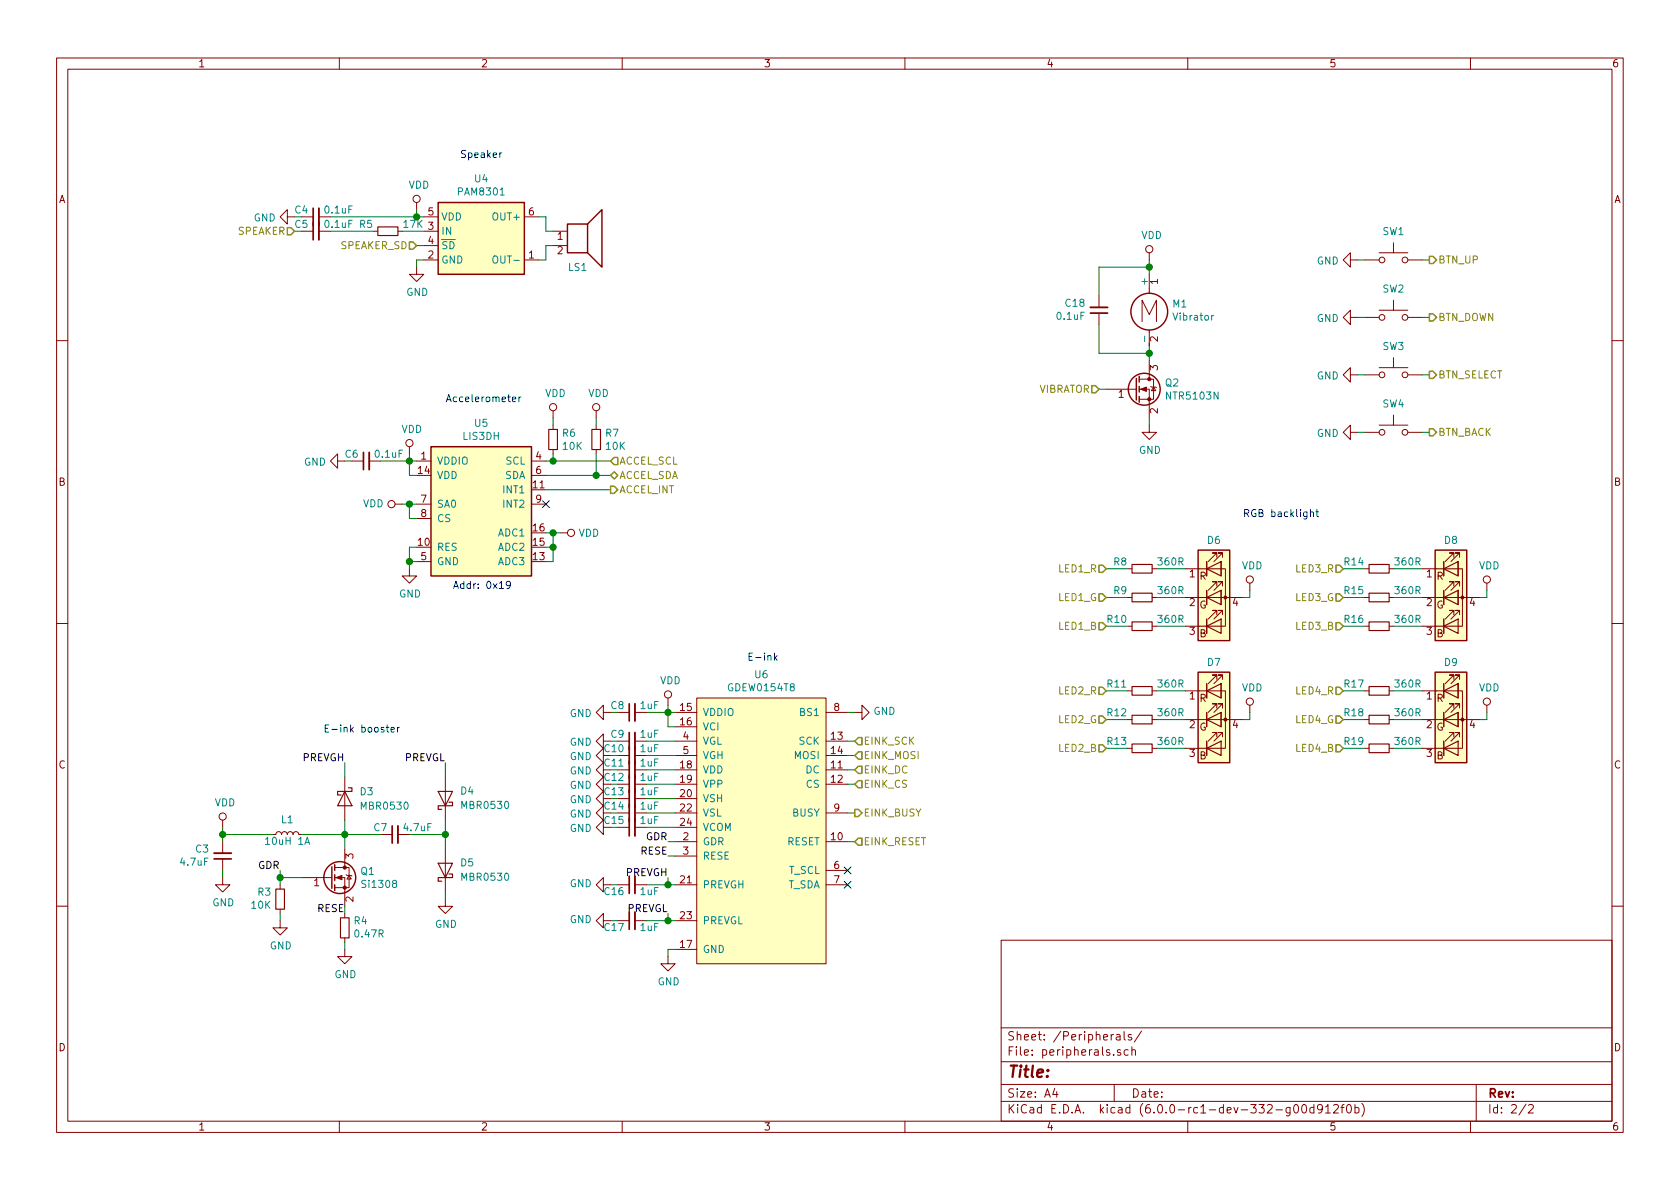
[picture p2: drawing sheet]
<svg xmlns="http://www.w3.org/2000/svg" width="297mm" height="210mm" viewBox="0 0 297 210" stroke-linecap="round" stroke-linejoin="round" font-family="sans-serif">
<g fill="none" stroke="#840000" stroke-width=".18">
<path d="M10 10.3h277v189.9h-277zM12 12.2h273v186.1h-273zM60 10.3v1.9M110 10.3v1.9M160 10.3v1.9M210 10.3v1.9M260 10.3v1.9M50.8 38.3v-1.2l-1.3 1.2 1.3 1.3v-1.3h1.3M53.3 38.3h2.1M56.4 38.3h2M73.7 35.8v1.3M74.9 38.3h2.6"/>
<path d="M92.7 38.3h2.5M53.3 40.9h2.1M56.4 40.9h2M66 40.9h.8M70.4 40.9h.7M73.7 47.2v1.3h1.2l-1.2 1.3-1.3-1.3h1.3M74.9 40.9h2.6M74.9 43.4h2.6M74.9 46h2.6M92.7 46h2.5M97.8 40.9h2.5M97.8 43.4h2.5"/>
<path d="M194.3 52.3v2.1M194.3 55.4v2M201.9 56.9v-3.8l1.3 2.5 1.3-2.5v3.8M203.2 44.7v1.3M203.2 48.5v3.4M203.2 58.4v2.8M238.8 46v-1.3l-1.3 1.3 1.3 1.2v-1.2h1.2M238.8 56.1v-1.2l-1.3 1.2 1.3 1.3v-1.3h1.2M241.3 46h2.5M241.3 56.1h2.5M243.8 44.7h5.1M243.8 54.9h5.1"/>
<path d="M246.4 42.9v1.8M246.4 53.1v1.8M248.9 46h2.6M248.9 56.1h2.6M10 60.2h2M72.4 79v1.3M97.8 72.6v1.3M97.8 75.2v.7M97.8 79.5v.8M105.4 72.6v1.3M105.4 75.2v.7M105.4 79.5v.8"/>
<path d="M195.6 68.8h5.3M201.4 68.8h1.8v5.1M201.4 67.1h1.8M203.2 67.1h.8v3.5h-2.6M203.2 75.2v1.2h1.3l-1.3 1.3-1.3-1.3h1.3M203.2 63.7v3.4M203.5 68.3l.1 .1h.7l.2 .2M204 68.4l.3 .7h-.7zM238.8 66.3v-1.3l-1.3 1.3 1.3 1.3v-1.3h1.2M238.8 76.4v-1.2l-1.3 1.2 1.3 1.3v-1.3h1.2M241.3 66.3h2.5M241.3 76.4h2.5"/>
<path d="M243.8 65h5.1M243.8 75.2h5.1M246.4 63.2v1.8M246.4 73.4v1.8M248.9 66.3h2.6M248.9 76.4h2.6M285 60.2h2M59.7 81.5v-1.2l-1.3 1.2 1.3 1.3v-1.3h1.3M62.2 81.5h2.1M65.3 81.5h2M69.8 89.1h1.3M73.7 81.5h2.5"/>
<path d="M73.7 99.3h2.5M73.7 89.1h2.5M73.7 91.7h2.5M94 81.5h2.5M94 84.1h2.5M94 89.1h2.5M99.1 94.2h1.2M213.4 99.3v2.5M215.1 98.5v-.7h-.7h.7l-1.5 1.5M215.9 99.3v2.5zM215.9 99.3h.1M216.2 98.5v-.7h-.8h.8l-1.6 1.5"/>
<path d="M255.3 99.3v2.5M257 98.5v-.7h-.7h.7l-1.5 1.5M257.8 99.3v2.5zM257.8 99.3h.1M258.1 98.5v-.7h-.8h.8l-1.6 1.5M10 110.3h2M72.4 100.6v1.2h1.3l-1.3 1.3-1.3-1.3h1.3M199.4 110.7h.8M199.4 105.7h.8M199.4 100.6h.8M203.7 110.7h.8M203.7 105.7h.8"/>
<path d="M203.7 100.6h.8M209.5 100.6h7.2v10.1h-7.2M209.5 105.7h10.2M213.4 104.4v2.5M213.4 109.5v2.5M215.1 108.7v-.8h-.7h.7l-1.5 1.6M215.1 103.6v-.7h-.7h.7l-1.5 1.5M215.9 104.4v2.5zM215.9 104.4h.1M216.2 108.7v-.8h-.8h.8l-1.6 1.6M216.2 103.6v-.7h-.8h.8l-1.6 1.5M221 103.1v1.3"/>
<path d="M241.3 110.7h.8M241.3 105.7h.8M241.3 100.6h.8M245.6 110.7h.8M245.6 105.7h.8M245.6 100.6h.8M251.5 100.6h7.1v10.1h-7.1M251.5 105.7h10.1M255.3 104.4v2.5M255.3 109.5v2.5M257 108.7v-.8h-.7h.7l-1.5 1.6M257 103.6v-.7h-.7h.7l-1.5 1.5"/>
<path d="M257.8 104.4v2.5zM257.8 104.4h.1M258.1 108.7v-.8h-.8h.8l-1.6 1.6M258.1 103.6v-.7h-.8h.8l-1.6 1.5M262.9 103.1v1.3M285 110.3h2M61 137.4v7.6M78.7 137.4v7.6M106.7 131.1v-1.3l-1.3 1.3 1.3 1.2v-1.2h1.2M106.7 133.6v-1.3l-1.3 1.3 1.3 1.3v-1.3h1.2M106.7 126v-1.3l-1.3 1.3 1.3 1.2v-1.2h1.2M106.7 136.1v-1.2l-1.3 1.2 1.3 1.3v-1.3h1.2"/>
<path d="M106.7 138.7v-1.3l-1.3 1.3 1.3 1.2v-1.2h1.2M109.2 136.1h2.1M109.2 138.7h2.1M109.2 131.1h2.1M109.2 133.6h2.1M109.2 126h2.1M112.3 136.1h2M112.3 138.7h2M112.3 131.1h2M112.3 133.6h2M112.3 126h2M118.1 123.4v1.3"/>
<path d="M119.4 136.1h3.8M119.4 138.7h3.8M119.4 131.1h3.8M119.4 133.6h3.8M119.4 126h3.8M119.4 128.5h3.8M123.2 123.4h22.8v47h-22.8zM146 136.1h3.9M146 138.7h3.9M146 131.1h3.9M146 133.6h3.9M146 126h3.9"/>
<path d="M151.1 126h1.3v-1.3l1.3 1.3-1.3 1.2v-1.2M199.4 132.3h.8M199.4 127.2h.8M199.4 122.2h.8M203.7 132.3h.8M203.7 127.2h.8M203.7 122.2h.8M209.5 122.2h7.2v10.1h-7.2M209.5 127.2h10.2M213.4 126v2.5M213.4 120.9v2.5M213.4 131.1v2.5"/>
<path d="M215.1 130.3v-.8h-.7h.7l-1.5 1.6M215.1 125.2v-.7h-.7h.7l-1.5 1.5M215.1 120.1v-.7h-.7h.7l-1.5 1.5M215.9 126v2.5zM215.9 126h.1M215.9 120.9v2.5zM215.9 120.9h.1M216.2 130.3v-.8h-.8h.8l-1.6 1.6M216.2 125.2v-.7h-.8h.8l-1.6 1.5M216.2 120.1v-.7h-.8h.8l-1.6 1.5M221 124.7v1.3M241.3 132.3h.8"/>
<path d="M241.3 127.2h.8M241.3 122.2h.8M245.6 132.3h.8M245.6 127.2h.8M245.6 122.2h.8M251.5 122.2h7.1v10.1h-7.1M251.5 127.2h10.1M255.3 126v2.5M255.3 120.9v2.5M255.3 131.1v2.5M257 130.3v-.8h-.7h.7l-1.5 1.6M257 125.2v-.7h-.7h.7l-1.5 1.5"/>
<path d="M257 120.1v-.7h-.7h.7l-1.5 1.5M257.8 126v2.5zM257.8 126h.1M257.8 120.9v2.5zM257.8 120.9h.1M258.1 130.3v-.8h-.8h.8l-1.6 1.6M258.1 125.2v-.7h-.8h.8l-1.6 1.5M258.1 120.1v-.7h-.8h.8l-1.6 1.5M262.9 124.7v1.3M39.4 155.2v1.3h1.2l-1.2 1.2-1.3-1.2h1.3M39.4 145v1.3M39.4 148.8v2.1"/>
<path d="M39.4 151.9v2M48.8 147.6l.1-.4 .3-.1 .4 .1 .2 .4 .1-.4 .3-.1 .4 .1 .2 .4 .1-.4 .3-.1 .4 .1 .2 .4 .2-.4 .4-.1 .3 .2 .1 .3M49.5 156.5v.7M53.3 155.2h5.4M59.2 155.2h1.8v5.1M59.2 153.4h1.8M61 153.4h.7v3.6h-2.5M61 150.1v3.3M61.2 154.7l.1 .1h.8l.1 .1M61.7 154.8l.4 .6h-.8zM67.3 147.6h2M70.4 147.6h2"/>
<path d="M78.7 159v1.3h1.3l-1.3 1.2-1.2-1.2h1.2M78.7 150.1v7.6M106.7 141.2v-1.3l-1.3 1.3 1.3 1.3v-1.3h1.2M106.7 143.8v-1.3l-1.3 1.3 1.3 1.2v-1.2h1.2M106.7 146.3v-1.3l-1.3 1.3 1.3 1.3v-1.3h1.2M106.7 156.5v1.2l-1.3-1.2 1.3-1.3v1.3h1.2M109.2 141.2h2.1M109.2 156.5h2.1M109.2 143.8h2.1M109.2 146.3h2.1M112.3 141.2h2M112.3 156.5h2"/>
<path d="M112.3 143.8h2M112.3 146.3h2M119.4 148.8h3.8M119.4 141.2h3.8M119.4 156.5h3.8M119.4 143.8h3.8M119.4 146.3h3.8M119.4 151.4h3.8M146 148.8h3.9M146 156.5h3.9M146 143.8h3.9M146 153.9h3.9"/>
<path d="M10 160.2h2M49.5 162.8v1.3h1.3l-1.3 1.2-1.2-1.2h1.2M49.5 160.8v.7M61 167.9v1.3h1.2l-1.2 1.2-1.3-1.2h1.3M61 161.5v.8M61 165.9v.7M106.7 162.8v1.3l-1.3-1.3 1.3-1.3v1.3h1.2M109.2 162.8h2.1M112.3 162.8h2M118.1 169.2v1.2h1.3l-1.3 1.3-1.3-1.3h1.3M119.4 167.9h3.8M119.4 162.8h3.8"/>
<path d="M177 166.3h108v32h-108zM285 160.2h2M60 198.3v1.9M110 198.3v1.9M160 198.3v1.9M177 194.8h108M177 191.8h108M177 187.8h108M177 181.8h108M186.5 192.5l-.4 1h1M186.8 193v1M197 191.8v3"/>
<path d="M197.4 183h.6v.9M198 183.3l-.4 .1-.3 .2 .3 .3 .4-.1M198.1 185.7l-.3-.1-.2 .2v.2l.5 .2v.3h-.5M198.8 182.4v1.3l.2 .2M199.5 185.7l-.4-.1-.3 .3v.6l.3 .1 .4-.1M200.1 183a.37 .37 0 0 0-.6 .1v.3l.6 .1v.1l-.2 .3-.4-.1M200.1 185.7l.2-.1 .4 .1 .1 .9M200.1 185.1v1.5M201.8 182.3l-1.2 2M210 198.3v1.9M228.1 195.8v1.2l-.3 .3h-.3M228.1 195.9l-.4-.1-.3 .3 .1 .6 .2 .1 .4-.1"/>
<path d="M229 195.4l.1-.1a.81 .81 0 0 1 .6 .6 .81 .81 0 0 1-.3 .8l-.2 .1a.8 .8 0 0 1-.6-.6 .8 .8 0 0 1 .4-.8zM230.3 195.5l.4-.2a.94 .94 0 0 1 0 1.5 .79 .79 0 0 1-.4-1.3zM232.3 195.9l-.4-.1-.3 .3v.6l.3 .1 .4-.1M232.3 195.3v1.5M233.8 196l-.3 .3h-.3l-.3-.3v-.4l.2-.2 .4-.1 .2 .2a1.19 1.19 0 0 1-.2 1.2l-.4 .1M234.4 195.8l.4-.5v1.5M234.4 196.8h.8M235.8 195.5l.2-.2h.4l.3 .5-1 1h1M237.1 195.8h.5M237.6 195.3l-.3 .2v1.3M238.2 195.5l.2-.2a.81 .81 0 0 1 .6 .6 .81 .81 0 0 1-.3 .8l-.1 .1a.79 .79 0 0 1-.4-1.3zM239.6 195.9l.4-.1 .3 .3-.1 .6-.2 .1-.4-.1"/>
<path d="M239.6 195.3v1.5M240.8 195.1a1.71 1.71 0 0 1 0 2.3M260 198.3v1.9M261 191.8v6.5M269.8 195.2l-1.2 2M270.3 195.5l.2-.2h.3l.3 .5-.9 1h.9"/>
<circle cx="73.7" cy="35.2" r=".63"/>
<circle cx="203.2" cy="44.1" r=".63"/>
<circle cx="244.3" cy="56.1" r=".51"/>
<circle cx="244.3" cy="46" r=".51"/>
<circle cx="248.4" cy="46" r=".51"/>
<circle cx="248.4" cy="56.1" r=".51"/>
<circle cx="72.4" cy="78.4" r=".63"/>
<circle cx="97.8" cy="72" r=".63"/>
<circle cx="105.4" cy="72" r=".63"/>
<circle cx="244.3" cy="76.4" r=".51"/>
<circle cx="244.3" cy="66.3" r=".51"/>
<circle cx="248.4" cy="66.3" r=".51"/>
<circle cx="248.4" cy="76.4" r=".51"/>
<circle cx="69.2" cy="89.1" r=".63"/>
<circle cx="101" cy="94.2" r=".63"/>
<circle cx="221" cy="102.5" r=".63"/>
<circle cx="262.9" cy="102.5" r=".63"/>
<circle cx="118.1" cy="122.8" r=".63"/>
<circle cx="221" cy="124.1" r=".63"/>
<circle cx="262.9" cy="124.1" r=".63"/>
<circle cx="39.4" cy="144.4" r=".63"/>
</g>
<g fill="none" stroke="#008400" stroke-width=".18">
<path d="M58.4 38.3h16.5M73.7 37.1v1.2M95.2 38.3h1.3v2.6h1.3M58.4 40.9h7.6M71.1 40.9h3.8M73.7 43.4h1.2M74.9 46h-1.2v1.2M97.8 43.4h-1.3v2.6h-1.3M194.3 57.4v5.1h8.9M203.2 46v2.5M203.2 47.2h-8.9v5.1M240 46h1.3"/>
<path d="M240 56.1h1.3M251.5 46h1.2M251.5 56.1h1.2M97.8 73.9v1.3M105.4 73.9v1.3M194.3 68.8h1.3M203.2 61.2v2.5M203.2 73.9v1.3M240 66.3h1.3M240 76.4h1.3M251.5 66.3h1.2M251.5 76.4h1.2"/>
<path d="M67.3 81.5h6.4M71.1 89.1h2.6M72.4 80.3v3.8h1.3M72.4 89.1v2.6h1.3M72.4 99.3h1.3M73.7 96.8h-1.3v3.8M96.5 84.1h11.4M96.5 81.5h11.4M96.5 96.8h1.3M96.5 86.6h11.4M96.5 94.2h2.6M97.8 94.2v5.1h-1.3"/>
<path d="M97.8 80.3v1.2M105.4 80.3v3.8M195.6 110.7h3.8M195.6 105.7h3.8M195.6 100.6h3.8M204.5 110.7h5M204.5 105.7h5M204.5 100.6h5M221 104.4v1.3h-1.3M237.5 110.7h3.8M237.5 105.7h3.8M237.5 100.6h3.8"/>
<path d="M246.4 110.7h5.1M246.4 105.7h5.1M246.4 100.6h5.1M262.9 104.4v1.3h-1.3M61 134.9v2.5M78.7 134.9v2.5M114.3 131.1h5.1M114.3 126h5.1M114.3 133.6h5.1M114.3 136.1h5.1M114.3 138.7h5.1M118.1 124.7v3.8h1.3"/>
<path d="M149.9 131.1h1.2M149.9 126h1.2M149.9 133.6h1.2M149.9 136.1h1.2M149.9 138.7h1.2M195.6 132.3h3.8M195.6 127.2h3.8M195.6 122.2h3.8M204.5 132.3h5M204.5 127.2h5M204.5 122.2h5M221 126v1.2h-1.3"/>
<path d="M237.5 132.3h3.8M237.5 127.2h3.8M237.5 122.2h3.8M246.4 132.3h5.1M246.4 127.2h5.1M246.4 122.2h5.1M262.9 126v1.2h-1.3M39.4 146.3v2.5M39.4 153.9v1.3M39.4 147.6h8.9M49.5 153.9v2.6M49.5 155.2h3.8"/>
<path d="M53.3 147.6h14M61 145v5.1M72.4 147.6h6.3M78.7 145v5.1M78.7 157.7v1.3M114.3 143.8h5.1M114.3 141.2h5.1M114.3 156.5h5.1M114.3 146.3h5.1M118.1 155.2v1.3M118.1 148.8h1.3M118.1 151.4h1.3"/>
<path d="M149.9 148.8h1.2M149.9 143.8h1.2M49.5 161.5v1.3M61 166.6v1.3M114.3 162.8h5.1M118.1 161.5v1.3M119.4 167.9h-1.3v1.3"/>
</g>
<path d="M56.4 36.8v5.6M192.8 54.4h3M65.3 80v3.1M112.3 124.5v3M112.3 129.5v18.3M37.8 150.9h3.1M70.4 146v3.1M112.3 154.9v3.1M112.3 161.3v3" fill="none" stroke="#840000" stroke-width=".33"/>
<path d="M55.4 36.8v5.6M192.8 55.4h3M64.3 80v3.1M111.3 124.5v3M111.3 129.5v18.3M37.8 151.9h3.1M69.3 146v3.1M111.3 154.9v3.1M111.3 161.3v3" fill="none" stroke="#840000" stroke-width=".3"/>
<g fill="none" stroke="#840000" stroke-width=".25">
<path d="M77.5 35.8h15.2v12.7h-15.2zM100.3 39.6h3.6v5.1h-3.6zM103.9 39.6l2.5-2.5v10.1l-2.5-2.5M76.2 79h17.8v22.8h-17.8zM200.9 66.9v3.8M201.4 66.5v1.1M201.4 68.3v1M201.4 70.1v1M211.8 97.3h5.6v16h-5.6zM253.7 97.3h5.6v16h-5.6zM211.8 118.9h5.6v16h-5.6zM253.7 118.9h5.6v16h-5.6z"/>
<path d="M58.7 153.3v3.8M59.2 152.9v1M59.2 154.7v1M59.2 156.5v1"/>
<circle cx="203.2" cy="55.1" r="3.3"/>
<circle cx="202.3" cy="68.8" r="2.82"/>
<circle cx="60.1" cy="155.2" r="2.82"/>
</g>
<g fill="none" stroke="#840000" stroke-width=".2">
<path d="M66.8 40.1h3.6v1.6h-3.6zM97 75.9h1.6v3.6h-1.6zM104.6 75.9h1.6v3.6h-1.6zM200.2 99.8h3.5v1.5h-3.5zM213.4 99.3v2.5M242.1 99.8h3.5v1.5h-3.5zM255.3 99.3v2.5M200.2 110h3.5v1.5h-3.5zM200.2 104.9h3.5v1.5h-3.5zM213.4 110.7l2.5-1.2v2.5zM213.4 105.7l2.5-1.3v2.5zM213.4 100.6l2.5-1.3v2.5z"/>
<path d="M213.4 104.4v2.5M213.4 109.5v2.5M242.1 110h3.5v1.5h-3.5zM242.1 104.9h3.5v1.5h-3.5zM255.3 110.7l2.5-1.2v2.5zM255.3 105.7l2.5-1.3v2.5zM255.3 100.6l2.5-1.3v2.5zM255.3 104.4v2.5M255.3 109.5v2.5M61 139.9l1.2 2.6h-2.5zM61.6 139.3h.6v.6h-2.5v.7h.6M77.5 139.9h2.5l-1.3 2.6z"/>
<path d="M200.2 131.6h3.5v1.5h-3.5zM200.2 126.5h3.5v1.5h-3.5zM200.2 121.4h3.5v1.5h-3.5zM213.4 132.3l2.5-1.2v2.5zM213.4 127.2l2.5-1.2v2.5zM213.4 122.2l2.5-1.3v2.5zM213.4 120.9v2.5M213.4 126v2.5M213.4 131.1v2.5M242.1 131.6h3.5v1.5h-3.5zM242.1 126.5h3.5v1.5h-3.5zM242.1 121.4h3.5v1.5h-3.5z"/>
<path d="M255.3 132.3l2.5-1.2v2.5zM255.3 127.2l2.5-1.2v2.5zM255.3 122.2l2.5-1.3v2.5zM255.3 120.9v2.5M255.3 126v2.5M255.3 131.1v2.5M48.8 157.2h1.5v3.6h-1.5zM77.5 152.6h2.5l-1.3 2.6zM79.4 141.9h.6v.6h-2.5v.6h.6M79.4 154.6h.6v.6h-2.5v.6h.6M60.2 162.3h1.5v3.6h-1.5z"/>
</g>
<g fill="#ffffc2" stroke="#ffffc2" stroke-width=".18">
<path d="M77.5 35.8h15.2v12.7h-15.2z"/>
<path d="M76.2 79h17.8v22.8h-17.8z"/>
<path d="M123.2 123.4h22.8v47h-22.8z"/>
<path d="M253.7 118.9h5.6v16h-5.6z"/>
<path d="M253.7 97.3h5.6v16h-5.6z"/>
<path d="M211.8 118.9h5.6v16h-5.6z"/>
<path d="M211.8 97.3h5.6v16h-5.6z"/>
</g>
<path d="M87.3 45.3h.2a.47 .47 0 0 1 .5 .4l-.1 .6-.2 .2h-.4a.93 .93 0 0 1 0-1.2zM214.6 55.8l-.4 .2" fill="none" stroke="#008484" stroke-width=".18"/>
<g fill="#008400" stroke="#008400" stroke-width=".25">
<circle cx="73.7" cy="38.3" r=".51"/>
<circle cx="72.4" cy="81.5" r=".51"/>
<circle cx="72.4" cy="99.3" r=".51"/>
<circle cx="97.8" cy="96.8" r=".51"/>
<circle cx="97.8" cy="94.2" r=".51"/>
<circle cx="72.4" cy="89.1" r=".51"/>
<circle cx="97.8" cy="81.5" r=".51"/>
<circle cx="105.4" cy="84.1" r=".51"/>
<circle cx="118.1" cy="126" r=".51"/>
<circle cx="39.4" cy="147.6" r=".51"/>
<circle cx="61" cy="147.6" r=".51"/>
<circle cx="49.5" cy="155.2" r=".51"/>
<circle cx="118.1" cy="162.8" r=".51"/>
<circle cx="118.1" cy="156.5" r=".51"/>
<circle cx="78.7" cy="147.6" r=".51"/>
<circle cx="203.2" cy="47.2" r=".51"/>
<circle cx="203.2" cy="62.5" r=".51"/>
</g>
<path d="M95.9 88.5l1.2 1.3M97.1 88.5l-1.2 1.3M149.3 153.3l1.2 1.2M149.3 155.8l1.2 1.3M150.5 153.3l-1.2 1.2M150.5 155.8l-1.2 1.3" fill="none" stroke="#000084" stroke-width=".18"/>
<g fill="#840000" stroke="#840000" stroke-width=".18">
<path d="M59.4 155.2l1.1-.4v.8z"/>
<path d="M201.7 68.8l1-.4v.8z"/>
<circle cx="61" cy="157" r=".28"/>
<circle cx="61" cy="153.4" r=".28"/>
<circle cx="258.6" cy="127.2" r=".25"/>
<circle cx="258.6" cy="105.7" r=".25"/>
<circle cx="216.7" cy="127.2" r=".25"/>
<circle cx="216.7" cy="105.7" r=".25"/>
<circle cx="203.2" cy="70.6" r=".28"/>
<circle cx="203.2" cy="67.1" r=".28"/>
</g>
<g fill="none" stroke="#0000c2" stroke-width=".18">
<path d="M88.7 27l-.2 .1-.1 .1M90.6 70.6l.6-.1-.1-.2-.3-.1-.2 .2 .1 .6h.4M91.7 70.2v.8M92.1 70.2l-.4 .2M231.7 90.6l.2-.1 .3 .1v.8M231.7 90.1v1.3M232.7 90.5h.4M232.8 90.1v1.1l.3 .2M90.2 103.3l-.2 .3h-.3l-.2-.3 .1-.4 .1-.1 .5 .1a.84 .84 0 0 1-.3 1.2h-.3M136.9 115.5v1.3M137 116.3l.4 .5M137.4 115.9l-.5 .5"/>
<path d="M68.3 128.6h.5M68.5 128.2v1.1l.3 .2M69.1 129l.6-.1v-.2l-.4-.1-.2 .2 .1 .6h.5M70.3 128.6v.9M70.6 128.6l-.3 .2"/>
</g>
<g fill="none" stroke="#848400" stroke-width=".25">
<path d="M50.8 40.3h.6l.7 .6-.7 .6h-.6zM72.4 42.8h.6l.7 .6-.7 .7h-.6zM252.7 45.3h.7l.6 .7-.6 .6h-.7zM252.7 55.5h.7l.6 .6-.6 .7h-.7zM193 68.2h.7l.6 .6-.6 .7h-.7zM252.7 65.7h.7l.6 .6-.6 .6h-.7zM252.7 75.8h.7l.6 .6-.6 .7h-.7zM107.9 81.5l.7-.6h.6v1.3h-.6zM107.9 84.1l.7-.7 .6 .7-.6 .6zM107.9 86h.7l.6 .6-.6 .6h-.7zM194.3 99.9h.6l.7 .7-.7 .6h-.6zM236.2 99.9h.7l.6 .7-.6 .6h-.7z"/>
<path d="M194.3 105h.6l.7 .7-.7 .6h-.6zM194.3 110.1h.6l.7 .6-.7 .7h-.6zM236.2 105h.7l.6 .7-.6 .6h-.7zM236.2 110.1h.7l.6 .6-.6 .7h-.7zM151.8 130.4h.6v1.3h-.6l-.7-.6zM151.8 133h.6v1.2h-.6l-.7-.6zM151.8 135.5h.6v1.3h-.6l-.7-.7zM151.8 138h.6v1.3h-.6l-.7-.6zM194.3 121.5h.6l.7 .7-.7 .6h-.6zM194.3 126.6h.6l.7 .6-.7 .7h-.6zM194.3 131.7h.6l.7 .6-.7 .7h-.6zM236.2 121.5h.7l.6 .7-.6 .6h-.7z"/>
<path d="M236.2 126.6h.7l.6 .6-.6 .7h-.7zM236.2 131.7h.7l.6 .6-.6 .7h-.7zM151.1 143.1h.7l.6 .7-.6 .6h-.7zM151.8 148.2h.6v1.3h-.6l-.7-.7z"/>
</g>
<text font-size="2.8" fill="#840000" x="178" y="190.5">Title:</text>
<g font-size="2.1" fill="#840000">
<text x="178" y="184">Sheet: /Peripherals/</text>
<text x="178" y="186.7">File: peripherals.sch</text>
<text x="178" y="196.9">KiCad E.D.A. kicad (6.0.0-rc1-dev-332-g00d912f0b)</text>
<text x="178" y="194.1">Size: A4</text>
<text x="200" y="194.1">Date:</text>
<text x="263" y="194.1">Rev:</text>
<text x="263" y="196.9">Id: 2/2</text>
</g>
<g font-size="1.8" fill="#840000">
<text x="35" y="11.9">1</text>
<text x="85" y="11.9">2</text>
<text x="135" y="11.9">3</text>
<text x="185" y="11.9">4</text>
<text x="235" y="11.9">5</text>
<text x="285" y="11.9">6</text>
<text x="10.4" y="35.9">A</text>
<text x="285.4" y="35.9">A</text>
<text x="71.4" y="40.3">17K 3</text>
<text x="75.7" y="38.1">5</text>
<text x="93.5" y="38.1">6</text>
<text x="75.7" y="45.7">2</text>
<text x="75.7" y="43.2">4</text>
<text x="93.5" y="45.7">1</text>
<text x="98.6" y="42.4">1</text>
<text x="98.6" y="45">2</text>
<text x="204.7" y="50.3" transform="rotate(-90 204.7 50.3)">1</text>
<text x="204.7" y="65.5" transform="rotate(-90 204.7 65.5)">3</text>
<text x="204.7" y="60.4" transform="rotate(-90 204.7 60.4)">2</text>
<text x="197.8" y="70.4">1</text>
<text x="204.7" y="73.1" transform="rotate(-90 204.7 73.1)">2</text>
<text x="74" y="83.8">14</text>
<text x="74.4" y="81.3">1</text>
<text x="94.8" y="81.3">4</text>
<text x="94.8" y="83.8">6</text>
<text x="10.4" y="85.9">B</text>
<text x="74.4" y="88.9">7</text>
<text x="94.3" y="86.4">11</text>
<text x="94.8" y="88.9">9</text>
<text x="285.4" y="85.9">B</text>
<text x="74.4" y="91.4">8</text>
<text x="94.3" y="94">16</text>
<text x="74" y="96.5">10</text>
<text x="74.4" y="99.1">5</text>
<text x="94.3" y="99.1">13</text>
<text x="94.3" y="96.5">15</text>
<text x="210.3" y="102.1">1</text>
<text x="210.3" y="107.2">2</text>
<text x="212" y="107.6">G</text>
<text x="212.1" y="102.5">R</text>
<text x="218" y="107.2">4</text>
<text x="252.2" y="102.1">1</text>
<text x="252.2" y="107.2">2</text>
<text x="253.9" y="107.6">G</text>
<text x="254" y="102.5">R</text>
<text x="259.9" y="107.2">4</text>
<text x="210.3" y="112.3">3</text>
<text x="212.1" y="112.7">B</text>
<text x="252.2" y="112.3">3</text>
<text x="254" y="112.7">B</text>
<text x="120.3" y="125.7">15</text>
<text x="147.5" y="125.7">8</text>
<text x="210.3" y="123.7">1</text>
<text x="212.1" y="124.1">R</text>
<text x="252.2" y="123.7">1</text>
<text x="254" y="124.1">R</text>
<text x="120.3" y="128.3">16</text>
<text x="120.8" y="130.8">4</text>
<text x="147" y="130.8">13</text>
<text x="210.3" y="128.8">2</text>
<text x="212" y="129.2">G</text>
<text x="218" y="128.8">4</text>
<text x="252.2" y="128.8">2</text>
<text x="253.9" y="129.2">G</text>
<text x="259.9" y="128.8">4</text>
<text x="10.4" y="135.9">C</text>
<text x="120.3" y="135.9">18</text>
<text x="120.8" y="133.3">5</text>
<text x="147" y="135.9">11</text>
<text x="147" y="133.3">14</text>
<text x="210.3" y="133.9">3</text>
<text x="212.1" y="134.3">B</text>
<text x="252.2" y="133.9">3</text>
<text x="254" y="134.3">B</text>
<text x="285.4" y="135.9">C</text>
<text x="120.3" y="138.4">19</text>
<text x="120.3" y="141">20</text>
<text x="120.3" y="143.5">22</text>
<text x="147" y="138.4">12</text>
<text x="147.5" y="143.5">9</text>
<text x="120.3" y="146">24</text>
<text x="120.8" y="148.6">2</text>
<text x="147" y="148.6">10</text>
<text x="62.5" y="151.9" transform="rotate(-90 62.5 151.9)">3</text>
<text x="120.8" y="151.1">3</text>
<text x="147.5" y="153.7">6</text>
<text x="55.5" y="156.7">1</text>
<text x="62.5" y="159.5" transform="rotate(-90 62.5 159.5)">2</text>
<text x="120.3" y="156.2">21</text>
<text x="147.5" y="156.2">7</text>
<text x="120.3" y="167.6">17</text>
<text x="120.3" y="162.6">23</text>
<text x="10.4" y="185.9">D</text>
<text x="285.4" y="185.9">D</text>
<text x="35" y="199.9">1</text>
<text x="85" y="199.9">2</text>
<text x="135" y="199.9">3</text>
<text x="185" y="199.9">4</text>
<text x="235" y="199.9">5</text>
<text x="285" y="199.9">6</text>
</g>
<g font-size="1.8" fill="#0000c2">
<text x="81.3" y="27.9">Speaker</text>
<text x="78.7" y="71.1">Accelerometer</text>
<text x="219.7" y="91.4">RGB backlight</text>
<text x="80" y="104.1">Addr: 0x19</text>
<text x="132.1" y="116.8">E-ink</text>
<text x="57.1" y="129.5">E-ink booster</text>
</g>
<g font-size="1.8" fill="#008484">
<text x="72.2" y="33.4">VDD</text>
<text x="81.2" y="34.6">PAM8301</text>
<text x="84" y="32.3">U4</text>
<text x="44.9" y="39.2">GND</text>
<text x="57.5" y="37.8">0.1uF</text>
<text x="57.5" y="40.3">0.1uF</text>
<text x="63.6" y="40.3">R5</text>
<text x="78" y="41.5">IN</text>
<text x="78" y="39">VDD</text>
<text x="87.4" y="39">OUT+</text>
<text x="244.5" y="41.6">SW1</text>
<text x="78" y="46.6">GND</text>
<text x="78" y="44.1">SD</text>
<text x="87.9" y="46.6">OUT-</text>
<text x="100.5" y="47.9">LS1</text>
<text x="201.8" y="42.3">VDD</text>
<text x="232.8" y="46.8">GND</text>
<text x="71.8" y="52.3">GND</text>
<text x="202.9" y="50.3" transform="rotate(-90 202.9 50.3)">+</text>
<text x="244.5" y="51.7">SW2</text>
<text x="187" y="56.6">0.1uF</text>
<text x="188.4" y="54.2">C18</text>
<text x="207.4" y="54.4">M1</text>
<text x="207.6" y="56.7">Vibrator</text>
<text x="232.8" y="56.9">GND</text>
<text x="202.9" y="60.2" transform="rotate(-90 202.9 60.2)">-</text>
<text x="244.5" y="61.9">SW3</text>
<text x="96.4" y="70.2">VDD</text>
<text x="104" y="70.2">VDD</text>
<text x="206.1" y="68.3">Q2</text>
<text x="206.4" y="70.7">NTR5103N</text>
<text x="232.8" y="67.1">GND</text>
<text x="71" y="76.5">VDD</text>
<text x="81.9" y="77.8">LIS3DH</text>
<text x="84" y="75.5">U5</text>
<text x="99.5" y="77.2">R6</text>
<text x="107.1" y="77.2">R7</text>
<text x="232.8" y="77.3">GND</text>
<text x="244.5" y="72.1">SW4</text>
<text x="53.7" y="82.3">GND</text>
<text x="66.4" y="80.9">0.1uF</text>
<text x="77.2" y="82.2">VDDIO</text>
<text x="89.4" y="82.2">SCL</text>
<text x="99.6" y="79.5">10K</text>
<text x="107.2" y="79.5">10K</text>
<text x="201.4" y="80.3">GND</text>
<text x="64.2" y="89.7">VDD</text>
<text x="77.2" y="84.7">VDD</text>
<text x="77.2" y="89.8">SA0</text>
<text x="89.1" y="87.2">INT1</text>
<text x="89.1" y="89.8">INT2</text>
<text x="89.2" y="84.7">SDA</text>
<text x="77.2" y="92.3">CS</text>
<text x="88.1" y="94.9">ADC1</text>
<text x="102.3" y="94.9">VDD</text>
<text x="77.2" y="97.4">RES</text>
<text x="77.2" y="99.9">GND</text>
<text x="88.1" y="99.9">ADC3</text>
<text x="88.1" y="97.4">ADC2</text>
<text x="197" y="100">R8</text>
<text x="204.9" y="100">360R</text>
<text x="213.5" y="96.2">D6</text>
<text x="219.6" y="100.7">VDD</text>
<text x="237.7" y="100">R14</text>
<text x="246.8" y="100">360R</text>
<text x="255.4" y="96.2">D8</text>
<text x="261.5" y="100.7">VDD</text>
<text x="70.6" y="105.7">GND</text>
<text x="197" y="105.1">R9</text>
<text x="204.9" y="105.1">360R</text>
<text x="237.7" y="105.1">R15</text>
<text x="246.8" y="105.1">360R</text>
<text x="195.8" y="110.2">R10</text>
<text x="204.9" y="110.2">360R</text>
<text x="237.7" y="110.2">R16</text>
<text x="246.8" y="110.2">360R</text>
<text x="133.5" y="119.9">U6</text>
<text x="213.5" y="117.8">D7</text>
<text x="255.4" y="117.8">D9</text>
<text x="113.3" y="125.4">1uF</text>
<text x="116.7" y="121">VDD</text>
<text x="128.9" y="122.2">GDEW0154T8</text>
<text x="195.8" y="121.6">R11</text>
<text x="204.9" y="121.6">360R</text>
<text x="219.6" y="122.3">VDD</text>
<text x="237.7" y="121.6">R17</text>
<text x="246.8" y="121.6">360R</text>
<text x="261.5" y="122.3">VDD</text>
<text x="100.7" y="131.9">GND</text>
<text x="100.7" y="126.8">GND</text>
<text x="113.3" y="130.5">1uF</text>
<text x="124.2" y="126.6">VDDIO</text>
<text x="124.2" y="129.2">VCI</text>
<text x="124.2" y="131.7">VGL</text>
<text x="141.3" y="131.7">SCK</text>
<text x="141.6" y="126.6">BS1</text>
<text x="154.4" y="126.4">GND</text>
<text x="195.8" y="131.7">R13</text>
<text x="195.8" y="126.7">R12</text>
<text x="204.9" y="131.7">360R</text>
<text x="204.9" y="126.7">360R</text>
<text x="237.7" y="131.7">R19</text>
<text x="237.7" y="126.7">R18</text>
<text x="246.8" y="131.7">360R</text>
<text x="246.8" y="126.7">360R</text>
<text x="100.7" y="134.4">GND</text>
<text x="100.7" y="137">GND</text>
<text x="113.3" y="133">1uF</text>
<text x="113.3" y="135.6">1uF</text>
<text x="124.2" y="136.8">VDD</text>
<text x="124.2" y="134.2">VGH</text>
<text x="140.5" y="134.2">MOSI</text>
<text x="142.5" y="136.8">DC</text>
<text x="37.9" y="142.6">VDD</text>
<text x="63.7" y="140.6">D3</text>
<text x="64" y="143.2">MBR0530</text>
<text x="81.5" y="140.5">D4</text>
<text x="81.8" y="143">MBR0530</text>
<text x="100.7" y="139.5">GND</text>
<text x="100.7" y="142">GND</text>
<text x="113.3" y="138.1">1uF</text>
<text x="113.3" y="140.6">1uF</text>
<text x="113.3" y="143.2">1uF</text>
<text x="124.2" y="139.3">VPP</text>
<text x="124.2" y="141.9">VSH</text>
<text x="142.6" y="139.3">CS</text>
<text x="47.3" y="149.4">10uH 1A</text>
<text x="49.8" y="145.6">L1</text>
<text x="66.1" y="147">C7</text>
<text x="71.5" y="147">4.7uF</text>
<text x="100.7" y="144.6">GND</text>
<text x="100.7" y="147.1">GND</text>
<text x="113.3" y="145.7">1uF</text>
<text x="124.2" y="149.5">GDR</text>
<text x="124.2" y="144.4">VSL</text>
<text x="124.2" y="146.9">VCOM</text>
<text x="139.1" y="149.5">RESET</text>
<text x="140.1" y="144.4">BUSY</text>
<text x="32" y="153.1">4.7uF</text>
<text x="34.6" y="150.8">C3</text>
<text x="63.8" y="154.7">Q1</text>
<text x="81.5" y="153.2">D5</text>
<text x="81.8" y="155.7">MBR0530</text>
<text x="124.2" y="152">RESE</text>
<text x="139.4" y="154.6">T_SCL</text>
<text x="37.5" y="160.3">GND</text>
<text x="44.5" y="160.7">10K</text>
<text x="45.6" y="158.4">R3</text>
<text x="64.3" y="157">Si1308</text>
<text x="100.7" y="156.9">GND</text>
<text x="113.3" y="158.3">1uF</text>
<text x="124.2" y="157.1">PREVGH</text>
<text x="139.2" y="157.1">T_SDA</text>
<text x="47.7" y="167.9">GND</text>
<text x="62.6" y="163.5">R4</text>
<text x="62.9" y="165.8">0.47R</text>
<text x="76.9" y="164.1">GND</text>
<text x="100.7" y="163.2">GND</text>
<text x="113.3" y="164.6">1uF</text>
<text x="124.2" y="163.4">PREVGL</text>
<text x="59.1" y="173">GND</text>
<text x="124.2" y="168.5">GND</text>
<text x="116.3" y="174.2">GND</text>
</g>
<g font-size="1.8" fill="#848400">
<text x="42" y="41.5">SPEAKER</text>
<text x="60.1" y="44.1">SPEAKER_SD</text>
<text x="254.3" y="46.6">BTN_UP</text>
<text x="254.3" y="56.8">BTN_DOWN</text>
<text x="183.5" y="69.5">VIBRATOR</text>
<text x="254.3" y="66.9">BTN_SELECT</text>
<text x="254.3" y="77.1">BTN_BACK</text>
<text x="109.5" y="82.2">ACCEL_SCL</text>
<text x="109.5" y="84.7">ACCEL_SDA</text>
<text x="109.5" y="87.2">ACCEL_INT</text>
<text x="187.3" y="101.2">LED1_R</text>
<text x="229.2" y="101.2">LED3_R</text>
<text x="187.2" y="106.3">LED1_G</text>
<text x="229.1" y="106.3">LED3_G</text>
<text x="187.3" y="111.4">LED1_B</text>
<text x="229.2" y="111.4">LED3_B</text>
<text x="187.3" y="122.8">LED2_R</text>
<text x="229.2" y="122.8">LED4_R</text>
<text x="152.7" y="131.7">EINK_SCK</text>
<text x="187.2" y="127.9">LED2_G</text>
<text x="229.1" y="127.9">LED4_G</text>
<text x="152.7" y="134.2">EINK_MOSI</text>
<text x="152.7" y="136.8">EINK_DC</text>
<text x="187.3" y="133">LED2_B</text>
<text x="229.2" y="133">LED4_B</text>
<text x="152.7" y="139.3">EINK_CS</text>
<text x="152.7" y="144.4">EINK_BUSY</text>
<text x="152.7" y="149.5">EINK_RESET</text>
</g>
<g font-size="1.8" fill="#008400">
<text x="52.2" y="37.8">C4</text>
<text x="52.2" y="40.3">C5</text>
<text x="61.1" y="80.9">C6</text>
<text x="108.1" y="125.4">C8</text>
<text x="108.1" y="130.5">C9</text>
<text x="106.9" y="133">C10</text>
<text x="106.9" y="135.6">C11</text>
<text x="106.9" y="138.1">C12</text>
<text x="106.9" y="140.6">C13</text>
<text x="106.9" y="143.2">C14</text>
<text x="106.9" y="145.7">C15</text>
<text x="106.9" y="158.3">C16</text>
<text x="106.9" y="164.6">C17</text>
</g>
<g font-size="1.8">
<text x="53.5" y="134.6">PREVGH</text>
<text x="71.5" y="134.6">PREVGL</text>
<text x="114.2" y="148.6">GDR</text>
<text x="45.6" y="153.7">GDR</text>
<text x="110.6" y="154.9">PREVGH</text>
<text x="113.3" y="151.1">RESE</text>
<text x="56.1" y="161.3">RESE</text>
<text x="110.8" y="161.3">PREVGL</text>
</g>
</svg>
